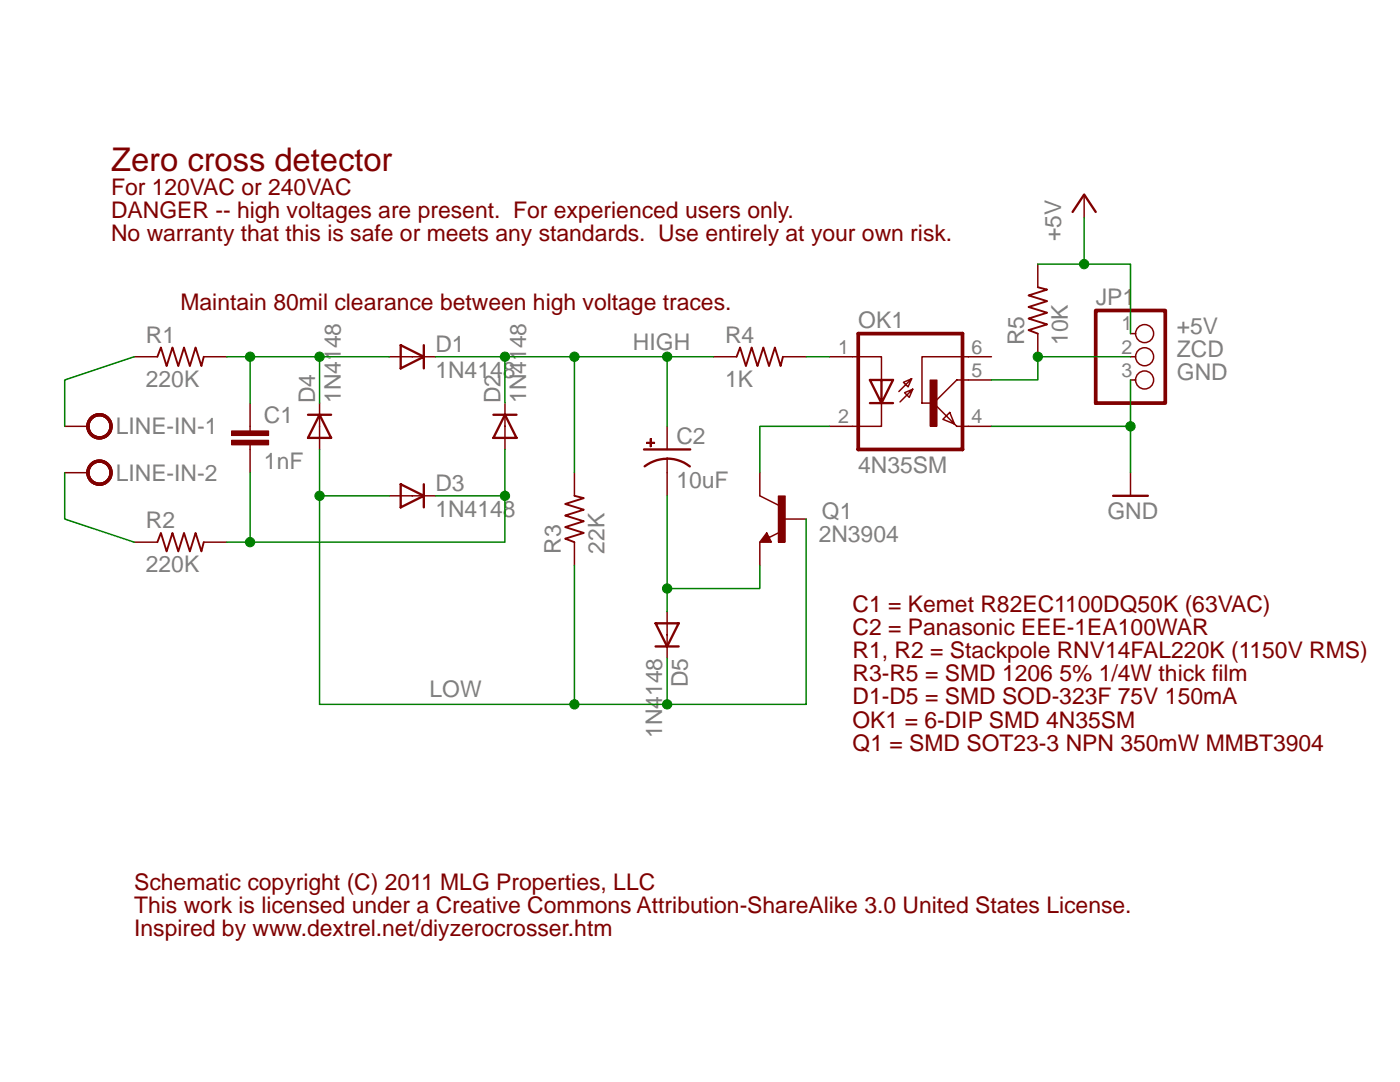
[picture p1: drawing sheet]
<svg xmlns="http://www.w3.org/2000/svg" width="279mm" height="216mm" viewBox="0 0 279 216" stroke-linecap="round" stroke-linejoin="round" font-family="sans-serif">
<path d="M18 83.3a2.54 2.54 0 0 1 4 .5 2.54 2.54 0 0 1-1.5 3.7 2.54 2.54 0 0 1-3.2-2.4h.5a2.09 2.09 0 0 1 2.9-2 2.09 2.09 0 0 1 .4 3.6 2.09 2.09 0 0 1-3.3-1.3v-.3h-.5a2.39 2.39 0 0 1 .7-1.8z" fill-rule="evenodd" fill="#800000"/>
<path d="M18 83.3a2.54 2.54 0 0 1 4 .5 2.54 2.54 0 0 1-1.5 3.7 2.54 2.54 0 0 1-3.2-2.4h.5a2.09 2.09 0 0 1 2.9-2 2.09 2.09 0 0 1 .4 3.6 2.09 2.09 0 0 1-3.3-1.3v-.3h-.5a2.39 2.39 0 0 1 .7-1.8z" fill="none" stroke="#800000" stroke-width=".2"/>
<path d="M12.9 85.1h4.6" fill="none" stroke="#800000" stroke-width=".3"/>
<path d="M18 83.3a2.54 2.54 0 0 1 4 .5 2.54 2.54 0 0 1-1.5 3.7 2.54 2.54 0 0 1-3.2-2.4h.5a2.09 2.09 0 0 1 2.9-2 2.09 2.09 0 0 1 .4 3.6 2.09 2.09 0 0 1-3.3-1.3v-.3h-.5a2.39 2.39 0 0 1 .7-1.8z" fill-rule="evenodd" fill="#800000"/>
<path d="M18 83.3a2.54 2.54 0 0 1 4 .5 2.54 2.54 0 0 1-1.5 3.7 2.54 2.54 0 0 1-3.2-2.4h.5a2.09 2.09 0 0 1 2.9-2 2.09 2.09 0 0 1 .4 3.6 2.09 2.09 0 0 1-3.3-1.3v-.3h-.5a2.39 2.39 0 0 1 .7-1.8z" fill="none" stroke="#800000" stroke-width=".2"/>
<path d="M18 83.3a2.54 2.54 0 0 1 4 .5 2.54 2.54 0 0 1-1.5 3.7 2.54 2.54 0 0 1-3.2-2.4h.5a2.09 2.09 0 0 1 2.9-2 2.09 2.09 0 0 1 .4 3.6 2.09 2.09 0 0 1-3.3-1.3v-.3h-.5a2.39 2.39 0 0 1 .7-1.8z" fill-rule="evenodd" fill="#800000"/>
<path d="M18 83.3a2.54 2.54 0 0 1 4 .5 2.54 2.54 0 0 1-1.5 3.7 2.54 2.54 0 0 1-3.2-2.4h.5a2.09 2.09 0 0 1 2.9-2 2.09 2.09 0 0 1 .4 3.6 2.09 2.09 0 0 1-3.3-1.3v-.3h-.5a2.39 2.39 0 0 1 .7-1.8z" fill="none" stroke="#800000" stroke-width=".2"/>
<path d="M18 92.6a2.54 2.54 0 0 1 4 .4 2.54 2.54 0 0 1-1.5 3.8 2.54 2.54 0 0 1-3.2-2.5h.5a2.09 2.09 0 0 1 2.9-1.9 2.09 2.09 0 0 1 .4 3.5 2.09 2.09 0 0 1-3.3-1.2v-.4h-.5a2.39 2.39 0 0 1 .7-1.7z" fill-rule="evenodd" fill="#800000"/>
<path d="M18 92.6a2.54 2.54 0 0 1 4 .4 2.54 2.54 0 0 1-1.5 3.8 2.54 2.54 0 0 1-3.2-2.5h.5a2.09 2.09 0 0 1 2.9-1.9 2.09 2.09 0 0 1 .4 3.5 2.09 2.09 0 0 1-3.3-1.2v-.4h-.5a2.39 2.39 0 0 1 .7-1.7z" fill="none" stroke="#800000" stroke-width=".2"/>
<path d="M12.9 94.3h4.6" fill="none" stroke="#800000" stroke-width=".3"/>
<path d="M18 92.6a2.54 2.54 0 0 1 4 .4 2.54 2.54 0 0 1-1.5 3.8 2.54 2.54 0 0 1-3.2-2.5h.5a2.09 2.09 0 0 1 2.9-1.9 2.09 2.09 0 0 1 .4 3.5 2.09 2.09 0 0 1-3.3-1.2v-.4h-.5a2.39 2.39 0 0 1 .7-1.7z" fill-rule="evenodd" fill="#800000"/>
<path d="M18 92.6a2.54 2.54 0 0 1 4 .4 2.54 2.54 0 0 1-1.5 3.8 2.54 2.54 0 0 1-3.2-2.5h.5a2.09 2.09 0 0 1 2.9-1.9 2.09 2.09 0 0 1 .4 3.5 2.09 2.09 0 0 1-3.3-1.2v-.4h-.5a2.39 2.39 0 0 1 .7-1.7z" fill="none" stroke="#800000" stroke-width=".2"/>
<path d="M18 92.6a2.54 2.54 0 0 1 4 .4 2.54 2.54 0 0 1-1.5 3.8 2.54 2.54 0 0 1-3.2-2.5h.5a2.09 2.09 0 0 1 2.9-1.9 2.09 2.09 0 0 1 .4 3.5 2.09 2.09 0 0 1-3.3-1.2v-.4h-.5a2.39 2.39 0 0 1 .7-1.7z" fill-rule="evenodd" fill="#800000"/>
<path d="M18 92.6a2.54 2.54 0 0 1 4 .4 2.54 2.54 0 0 1-1.5 3.8 2.54 2.54 0 0 1-3.2-2.5h.5a2.09 2.09 0 0 1 2.9-1.9 2.09 2.09 0 0 1 .4 3.5 2.09 2.09 0 0 1-3.3-1.2v-.4h-.5a2.39 2.39 0 0 1 .7-1.7z" fill="none" stroke="#800000" stroke-width=".2"/>
<g fill="none" stroke="#800000" stroke-width=".3">
<path d="M207.1 52.7v4.6M26.8 71.2h4.6M40.7 71.2h4.6M77.7 71.2h9.2M142.4 71.2h4.6M156.3 71.2h4.6M207.1 66.6v4.6M49.9 80.4v4.7M49.9 89.7v4.6M63.8 80.4v9.3M77.7 98.9h9.2M100.8 80.4v9.3"/>
<path d="M114.6 94.3v4.6M26.8 108.2h4.6M40.7 108.2h4.6M114.6 108.2v4.6M133.1 122v9.3"/>
</g>
<path d="M207.1 57.3l1.9 .5-3.7 1.1 3.7 1.2-3.7 1.2 3.7 1.1-3.7 1.2 3.7 1.1-3.7 1.2 1.8 .7M31.4 71.2l.7-1.9 1.2 3.7 1.1-3.7 1.2 3.7 1.1-3.7 1.2 3.7 1.1-3.7 1.2 3.7 .5-1.8M147 71.2l.7-1.9 1.2 3.7 1.1-3.7 1.2 3.7 1.1-3.7 1.2 3.7 1.1-3.7 1.2 3.7 .5-1.8M114.6 98.9l1.9 .5-3.7 1.2 3.7 1.1-3.7 1.2 3.7 1.1-3.7 1.2 3.7 1.1-3.7 1.2 1.8 .7M31.4 108.2l.7-1.9 1.2 3.7 1.1-3.7 1.2 3.7 1.1-3.7 1.2 3.7 1.1-3.7 1.2 3.7 .5-1.8" fill="none" stroke="#800000" stroke-width=".38"/>
<path d="M80 68.9l4.6 2.3-4.6 2.3zM84.6 68.9v4.6M61.5 82.8h4.6M63.8 82.8l2.3 4.6h-4.6zM80 96.6l4.6 2.3-4.6 2.3zM84.6 96.6v4.6M98.5 82.8h4.6M100.8 82.8l2.3 4.6h-4.6zM130.8 124.4h4.6l-2.3 4.6zM130.8 129h4.6" fill="none" stroke="#800000" stroke-width=".47"/>
<path d="M46.2 87.8h7.4v1h-7.4z" fill="#800000"/>
<path d="M46.2 87.8h7.4v1h-7.4z" fill="none" stroke="#800000" stroke-width=".2"/>
<path d="M46.2 86h7.4v.9h-7.4z" fill="#800000"/>
<path d="M46.2 86h7.4v.9h-7.4z" fill="none" stroke="#800000" stroke-width=".2"/>
<path d="M49.9 85.1v.9M49.9 88.8v.9M133.1 85.1v4.6M133.1 91.5v7.4" fill="none" stroke="#800000" stroke-width=".3"/>
<path d="M128.5 89.7h9.3M133.1 91.5l1.4 .1 1.4 .4 1.8 1.1M133.1 91.5l-2 .3-1.3 .5-1.1 .7" fill="none" stroke="#800000" stroke-width=".47"/>
<path d="M129 88.2h1.6v.3h-1.6z" fill="#800000"/>
<path d="M129 88.2h1.6v.3h-1.6z" fill="none" stroke="#800000" stroke-width=".2"/>
<path d="M129.7 87.5h.2v1.7h-.2z" fill="#800000"/>
<path d="M129.7 87.5h.2v1.7h-.2z" fill="none" stroke="#800000" stroke-width=".2"/>
<path d="M151.6 94.3v4.6M151.6 108.2v4.6M156.3 103.6h4.6" fill="none" stroke="#800000" stroke-width=".3"/>
<path d="M155.3 99h1.4v9.2h-1.4z" fill="#800000"/>
<path d="M155.3 99h1.4v9.2h-1.4z" fill="none" stroke="#800000" stroke-width=".2"/>
<path d="M165.5 71.2h10.4v4.6M180.3 76.3l1.6-.7-.7 1.6zM181.9 75.6l-2.5 2.5M182.2 77.7l-.7 1.6-1-.9 1.7-.7-2.6 2.5M193.3 75.8h4.6M197.9 71.2h-13.9v9.2h1.8M151.6 98.9l3.7 1.9M175.9 80.4v4.7h-10.4M193.3 85.1h4.6M153 106.3l.9 1.9h-2.3zM155.7 106.2l-2.2 1.1" fill="none" stroke="#800000" stroke-width=".3"/>
<path d="M175.9 75.8h-2.3l2.3 4.6 2.3-4.6h-2.3v4.6M173.6 80.4h4.6M153 107.3l-.2 .4h.7l-.5-.9-.9 1.1h1.4" fill="none" stroke="#800000" stroke-width=".47"/>
<path d="M171.3 66.6h20.8v23.1h-20.8z" fill="none" stroke="#800000" stroke-width=".74"/>
<path d="M185.6 75.8h1.4v9.2h-1.4z" fill="#800000"/>
<path d="M185.6 75.8h1.4v9.2h-1.4z" fill="none" stroke="#800000" stroke-width=".2"/>
<g fill="none" stroke="#800000" stroke-width=".3">
<path d="M216.4 38.8v4.7M193.3 75.8h-2.4l-4.6 4.6 4.2 4.2-2.3-.9 1.3-1.4 1 2.3 .4 .5h2.4M225.6 75.8h1M225.6 66.6h1M225.6 71.2h1M225.6 94.3v4.6"/>
<circle cx="228.4" cy="71.2" r="1.8"/>
<circle cx="228.4" cy="75.8" r="1.8"/>
<circle cx="228.4" cy="66.6" r="1.8"/>
</g>
<path d="M218.7 62h13.9v18.4h-13.9z" fill="none" stroke="#800000" stroke-width=".74"/>
<path d="M214.1 42.3l2.3-3.5 2.3 3.5M222.1 98.9h7" fill="none" stroke="#800000" stroke-width=".47"/>
<path d="M225.6 71.2h-18.5v4.6h-9.2" fill="none" stroke="#008000" stroke-width=".3"/>
<circle cx="207.1" cy="71.2" r=".93" fill="#008000"/>
<circle cx="207.1" cy="71.2" r=".93" fill="none" stroke="#008000" stroke-width=".2"/>
<path d="M197.9 85.1h27.7v9.2" fill="none" stroke="#008000" stroke-width=".3"/>
<circle cx="225.6" cy="85.1" r=".93" fill="#008000"/>
<circle cx="225.6" cy="85.1" r=".93" fill="none" stroke="#008000" stroke-width=".2"/>
<path d="M207.1 52.7h18.5v13.9M216.4 43.5v9.2M225.6 75.8v9.3" fill="none" stroke="#008000" stroke-width=".3"/>
<circle cx="216.4" cy="52.7" r=".93" fill="#008000"/>
<circle cx="216.4" cy="52.7" r=".93" fill="none" stroke="#008000" stroke-width=".2"/>
<path d="M26.8 71.2l-13.9 4.6v9.3M45.3 71.2h32.4M49.9 71.2v9.2M12.9 94.3v9.3l13.9 4.6" fill="none" stroke="#008000" stroke-width=".3"/>
<circle cx="49.9" cy="71.2" r=".93" fill="#008000"/>
<circle cx="49.9" cy="71.2" r=".93" fill="none" stroke="#008000" stroke-width=".2"/>
<path d="M63.8 71.2v9.2" fill="none" stroke="#008000" stroke-width=".3"/>
<circle cx="63.8" cy="71.2" r=".93" fill="#008000"/>
<circle cx="63.8" cy="71.2" r=".93" fill="none" stroke="#008000" stroke-width=".2"/>
<path d="M49.9 94.3v13.9h-4.6" fill="none" stroke="#008000" stroke-width=".3"/>
<circle cx="49.9" cy="108.2" r=".93" fill="#008000"/>
<circle cx="49.9" cy="108.2" r=".93" fill="none" stroke="#008000" stroke-width=".2"/>
<path d="M86.9 98.9h13.9M100.8 89.7v18.5h-50.9" fill="none" stroke="#008000" stroke-width=".3"/>
<circle cx="100.8" cy="98.9" r=".93" fill="#008000"/>
<circle cx="100.8" cy="98.9" r=".93" fill="none" stroke="#008000" stroke-width=".2"/>
<path d="M86.9 71.2h27.7v23.1M114.6 71.2h18.5v13.9" fill="none" stroke="#008000" stroke-width=".3"/>
<circle cx="114.6" cy="71.2" r=".93" fill="#008000"/>
<circle cx="114.6" cy="71.2" r=".93" fill="none" stroke="#008000" stroke-width=".2"/>
<path d="M133.1 71.2h9.3" fill="none" stroke="#008000" stroke-width=".3"/>
<circle cx="133.1" cy="71.2" r=".93" fill="#008000"/>
<circle cx="133.1" cy="71.2" r=".93" fill="none" stroke="#008000" stroke-width=".2"/>
<path d="M100.8 71.2v9.2" fill="none" stroke="#008000" stroke-width=".3"/>
<circle cx="100.8" cy="71.2" r=".93" fill="#008000"/>
<circle cx="100.8" cy="71.2" r=".93" fill="none" stroke="#008000" stroke-width=".2"/>
<path d="M114.6 112.8v27.7" fill="none" stroke="#008000" stroke-width=".3"/>
<circle cx="114.6" cy="140.5" r=".93" fill="#008000"/>
<circle cx="114.6" cy="140.5" r=".93" fill="none" stroke="#008000" stroke-width=".2"/>
<path d="M63.8 89.7v9.2h13.9M63.8 98.9v41.6M160.9 103.6v36.9h-46.3" fill="none" stroke="#008000" stroke-width=".3"/>
<circle cx="63.8" cy="98.9" r=".93" fill="#008000"/>
<circle cx="63.8" cy="98.9" r=".93" fill="none" stroke="#008000" stroke-width=".2"/>
<path d="M133.1 131.3v9.2M63.8 140.5h50.8" fill="none" stroke="#008000" stroke-width=".3"/>
<circle cx="133.1" cy="140.5" r=".93" fill="#008000"/>
<circle cx="133.1" cy="140.5" r=".93" fill="none" stroke="#008000" stroke-width=".2"/>
<path d="M133.1 98.9v23.1" fill="none" stroke="#008000" stroke-width=".3"/>
<circle cx="133.1" cy="117.4" r=".93" fill="#008000"/>
<circle cx="133.1" cy="117.4" r=".93" fill="none" stroke="#008000" stroke-width=".2"/>
<path d="M160.9 71.2h4.6M165.5 85.1h-13.9v9.2M151.6 112.8v4.6h-18.5" fill="none" stroke="#008000" stroke-width=".3"/>
<text font-size="6.5" fill="#800000" x="22.2" y="34.2">Zero cross detector</text>
<g font-size="4.6" fill="#800000">
<text x="22.2" y="38.8">For 120VAC or 240VAC</text>
<text x="22.2" y="43.5">DANGER -- high voltages are present. For experienced users only.</text>
<text x="22.2" y="48.1">No warranty that this is safe or meets any standards. Use entirely at your own risk.</text>
<text x="36" y="62">Maintain 80mil clearance between high voltage traces.</text>
<text x="170.1" y="122">C1 = Kemet R82EC1100DQ50K (63VAC)</text>
<text x="170.1" y="126.7">C2 = Panasonic EEE-1EA100WAR</text>
<text x="170.1" y="131.3">R1, R2 = Stackpole RNV14FAL220K (1150V RMS)</text>
<text x="170.1" y="135.9">R3-R5 = SMD 1206 5% 1/4W thick film</text>
<text x="170.1" y="140.5">D1-D5 = SMD SOD-323F 75V 150mA</text>
<text x="170.1" y="145.2">OK1 = 6-DIP SMD 4N35SM</text>
<text x="170.1" y="149.8">Q1 = SMD SOT23-3 NPN 350mW MMBT3904</text>
<text x="26.8" y="177.5">Schematic copyright (C) 2011 MLG Properties, LLC</text>
<text x="26.8" y="182.2">This work is licensed under a Creative Commons Attribution-ShareAlike 3.0 United States License.</text>
<text x="26.8" y="186.8">Inspired by www.dextrel.net/diyzerocrosser.htm</text>
</g>
<g font-size="4.6" fill="#808080">
<text x="211.8" y="48.1" transform="rotate(-90 211.8 48.1)">+5V</text>
<text x="171.3" y="65.4">OK1</text>
<text x="218.7" y="60.8">JP1</text>
<text x="29.1" y="68.5">R1</text>
<text x="86.9" y="70.3">D1</text>
<text x="126.3" y="69.8">HIGH</text>
<text x="144.7" y="68.5">R4</text>
<text x="204.4" y="68.9" transform="rotate(-90 204.4 68.9)">R5</text>
<text x="213.1" y="68.9" transform="rotate(-90 213.1 68.9)">10K</text>
<text x="234.9" y="71.2">ZCD</text>
<text x="234.9" y="66.6">+5V</text>
<text x="29.1" y="77.2">220K</text>
<text x="86.9" y="75.4">1N4148</text>
<text x="144.7" y="77.2">1K</text>
<text x="234.9" y="75.8">GND</text>
<text x="62.9" y="80.4" transform="rotate(-90 62.9 80.4)">D4</text>
<text x="68" y="80.4" transform="rotate(-90 68 80.4)">1N4148</text>
<text x="99.9" y="80.4" transform="rotate(-90 99.9 80.4)">D2</text>
<text x="105" y="80.4" transform="rotate(-90 105 80.4)">1N4148</text>
<text x="23.1" y="86.7">LINE-IN-1</text>
<text x="52.7" y="84.4">C1</text>
<text x="135" y="88.5">C2</text>
<text x="23.1" y="95.9">LINE-IN-2</text>
<text x="52.7" y="93.6">1nF</text>
<text x="171.3" y="94.3">4N35SM</text>
<text x="86.9" y="98.1">D3</text>
<text x="135" y="97.3">10uF</text>
<text x="29.1" y="105.5">R2</text>
<text x="86.9" y="103.1">1N4148</text>
<text x="164" y="103.6">Q1</text>
<text x="221" y="103.6">GND</text>
<text x="111.9" y="110.5" transform="rotate(-90 111.9 110.5)">R3</text>
<text x="120.6" y="110.5" transform="rotate(-90 120.6 110.5)">22K</text>
<text x="163.4" y="108.2">2N3904</text>
<text x="29.1" y="114.2">220K</text>
<text x="137.3" y="137.1" transform="rotate(-90 137.3 137.1)">D5</text>
<text x="85.7" y="139.2">LOW</text>
<text x="132.2" y="147.3" transform="rotate(-90 132.2 147.3)">1N4148</text>
</g>
<g font-size="3.9" fill="#808080">
<text x="223.8" y="65.9">1</text>
<text x="167.3" y="70.5">1</text>
<text x="193.9" y="70.5">6</text>
<text x="223.8" y="70.5">2</text>
<text x="193.9" y="75.2">5</text>
<text x="223.8" y="75.2">3</text>
<text x="167.3" y="84.4">2</text>
<text x="193.9" y="84.4">4</text>
</g>
</svg>
